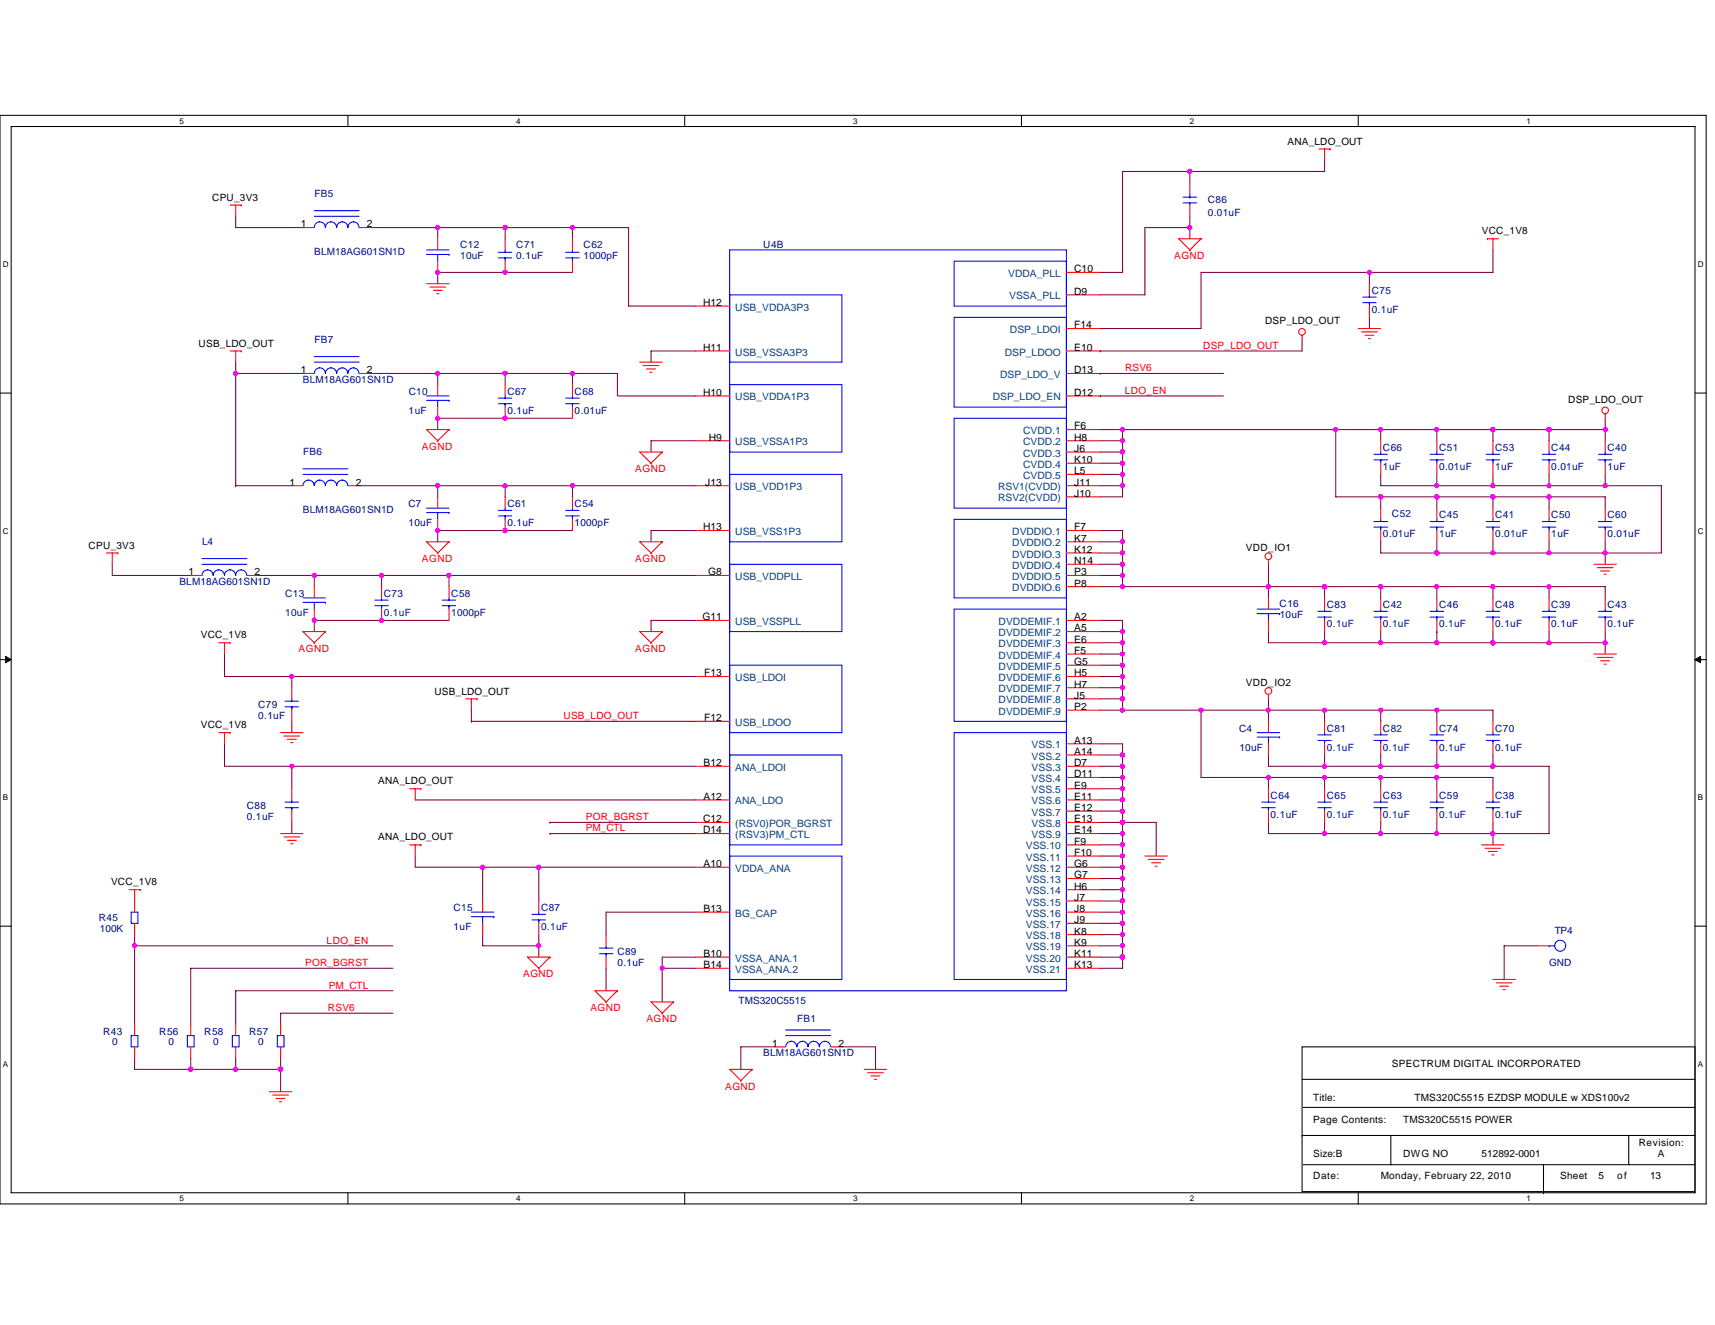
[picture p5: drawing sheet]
<svg xmlns="http://www.w3.org/2000/svg" width="279mm" height="216mm" viewBox="0 0 279 216" stroke-linecap="round" stroke-linejoin="round" font-family="sans-serif">
<path d="M0 18.8h278v177.4h-278zM1.8 20.6h274.3v173.8h-274.3z" fill="none" stroke="#000" stroke-width=".17"/>
<g fill="#fff">
<path d="M29.3 19h.7v1.4h-.7z"/>
<path d="M29.3 194.5h.7v1.5h-.7z"/>
</g>
<path d="M56.7 18.8v1.8M56.7 194.4v1.8" fill="none" stroke="#000" stroke-width=".17"/>
<g fill="#fff">
<path d="M84.1 19h.7v1.4h-.7z"/>
<path d="M84.1 194.5h.7v1.5h-.7z"/>
</g>
<path d="M111.5 18.8v1.8M111.5 194.4v1.8" fill="none" stroke="#000" stroke-width=".17"/>
<g fill="#fff">
<path d="M139 19h.7v1.4h-.7z"/>
<path d="M139 194.5h.7v1.5h-.7z"/>
</g>
<path d="M166.4 18.8v1.8M166.4 194.4v1.8" fill="none" stroke="#000" stroke-width=".17"/>
<g fill="#fff">
<path d="M193.8 19h.8v1.4h-.8z"/>
<path d="M193.8 194.5h.8v1.5h-.8z"/>
</g>
<path d="M221.3 18.8v1.8M221.3 194.4v1.8" fill="none" stroke="#000" stroke-width=".17"/>
<g fill="#fff">
<path d="M248.7 19h.7v1.4h-.7z"/>
<path d="M248.7 194.5h.7v1.5h-.7z"/>
<path d="M.5 42.3h.9v1.5h-.9z"/>
<path d="M276.6 42.3h1v1.5h-1z"/>
<path d="M.5 85.8h.9v1.4h-.9z"/>
<path d="M276.6 85.8h1v1.4h-1z"/>
</g>
<path d="M0 64.1h1.8M276.1 64.1h1.9" fill="none" stroke="#000" stroke-width=".17"/>
<g fill="#fff">
<path d="M.5 129.2h.8v1.5h-.8z"/>
<path d="M276.6 129.2h.9v1.5h-.9z"/>
</g>
<path d="M0 107.5h1.8M276.1 107.5h1.9" fill="none" stroke="#000" stroke-width=".17"/>
<path d="M.9 107l.9 .5-.9 .5zM276.1 107.5l1-.5v1z" fill="#000" stroke="#000" stroke-width=".16"/>
<g fill="#fff">
<path d="M.5 172.6h.8v1.5h-.8z"/>
<path d="M276.6 172.6h.9v1.5h-.9z"/>
</g>
<path d="M0 150.9h1.8M276.1 150.9h1.9M212.1 170.6h64v23.6h-64zM212.1 175.9h64M212.1 185h.1M212.1 185h64M212.3 189.8h63.8M212.3 180.4h63.8M226.6 185v4.8M251.5 194.4h.1M251.5 189.8v4.6M265.3 185v4.8" fill="none" stroke="#000" stroke-width=".17"/>
<g fill="none" stroke="#800040" stroke-width=".17">
<path d="M38.4 35.2v1.9h11M60.3 37.1h11M71.3 37.1h11v1.8M71.3 37.1v1.8M82.3 37.1h11M93.3 37.1h9.1v12.8h11M93.3 37.1v1.8M193.8 27.9h-10.9v16.5h-3.7M193.8 27.9v1.9M193.8 37.1h-7.3v10.9h-7.3M193.8 37.1v1.8M193.8 35.2v1.9"/>
<path d="M215.8 26.1v1.8h-22M38.4 59v1.9h11M93.3 44.4h-22v1.8M113.4 57.2h-7.3v1.8M179.2 57.2h.1M212.1 55.4v1.8h-32.9M223.1 44.4h-27.4v9.1h-16.5M223.1 44.4v1.8M223.1 51.7v1.8M243.2 40.7v3.7h-20.1M38.4 60.9v18.2M38.4 79.1h.1"/>
<path d="M38.4 79.1h9.1M58.5 79.1h12.8M60.3 60.9h11M71.3 79.1h11M71.3 79.1v1.9M71.3 60.9h22M71.3 60.9v1.8M82.3 79.1v1.9M82.3 60.9v1.8M82.3 79.1h11M93.3 79.1h20.1M93.3 79.1v1.9"/>
<path d="M93.3 68.2h-22v1.8M93.3 60.9v1.8M93.3 60.9h7.3v3.6h12.8M113.4 71.8h-7.3v1.9M179.2 64.5h.1M179.2 60.9h.1M179.2 77.3h3.7M179.2 71.8h3.7M179.2 73.7h3.7M179.2 75.5h3.7M179.2 70h3.7M179.2 79.1h3.7"/>
<path d="M179.2 64.5h20.1M179.2 60.9h20.1M182.9 70h34.7M182.9 71.8v1.9M182.9 79.1v1.9h-3.7M182.9 70v1.8M182.9 73.7v1.8M182.9 75.5v3.6M217.6 70h7.3M217.6 70v11h7.3M224.9 70h9.2M224.9 70v1.8"/>
<path d="M224.9 77.3v1.8h9.2M234.1 79.1h9.1M234.1 70v1.8M234.1 77.3v1.8M234.1 70h9.1M243.2 77.3v1.8h9.2M243.2 70v1.8M243.2 70h9.2M252.4 79.1h9.1M252.4 70v1.8M252.4 77.3v1.8M252.4 70h9.1"/>
<path d="M261.5 68.2v1.8M261.5 70v1.8M261.5 77.3v1.8M261.5 79.1h9.2v11h-9.2M18.3 91.9v1.9h12.8M42.1 93.8h9.1M51.2 93.8v1.8M51.2 93.8h11v1.8M62.2 93.8h11M73.2 93.8v1.8M73.2 93.8h40.2M93.3 86.4h-22v1.9"/>
<path d="M113.4 86.4h-7.3v1.9M179.2 86.4h3.7v1.9M179.2 95.6h3.7M179.2 93.8h3.7M179.2 90.1h3.7M179.2 88.3h3.7M179.2 91.9h3.7M182.9 93.8v1.8M182.9 88.3v1.8M182.9 90.1v1.8M182.9 91.9v1.9M182.9 95.6h23.8"/>
<path d="M206.7 95.6v1.8M206.7 95.6h9.1M206.7 91.9v3.7M215.8 95.6v1.8M215.8 95.6h9.1M224.9 81h9.2v1.8M224.9 81v1.8M224.9 88.3v1.8h9.2M224.9 95.6h9.2M224.9 95.6v1.8M234.1 88.3v1.8M234.1 90.1h9.1"/>
<path d="M234.1 81h9.1M234.1 95.6v1.8M234.1 95.6h9.1M243.2 81h9.2M243.2 90.1h9.2M243.2 81v1.8M243.2 88.3v1.8M243.2 95.6v1.8M243.2 95.6h9.2M252.4 88.3v1.8M252.4 81v1.8M252.4 90.1h9.1"/>
<path d="M252.4 81h9.1v1.8M252.4 95.6h9.1v1.8M252.4 95.6v1.8M261.5 88.3v1.8M261.5 90.1v1.8M36.6 106.6v3.6h10.9M47.5 117.5v1.9M47.5 110.2v1.9M47.5 110.2h65.9M73.2 101.1h-22v1.8M76.8 115.7v1.8M76.8 117.5h.1"/>
<path d="M76.8 117.5h36.6M113.4 101.1h-7.3v1.8M179.2 101.1h3.7v1.8M179.2 108.4h3.7M179.2 106.6h3.7M179.2 104.7h3.7M179.2 102.9h3.7M179.2 115.7h3.7M179.2 113.9h3.7M179.2 112.1h3.7M179.2 110.2h3.7v1.9M182.9 108.4v1.8"/>
<path d="M182.9 106.6v1.8M182.9 102.9v1.8M182.9 113.9v1.8M182.9 104.7v1.9M182.9 112.1v1.8M182.9 115.7h12.8M195.7 115.7v11h11M195.7 115.7h11M206.7 113.9v1.8M206.7 102.9v1.8h9.1M206.7 115.7v1.8M206.7 115.7h9.1"/>
<path d="M215.8 104.7h9.1M215.8 102.9v1.8M215.8 115.7v1.8M215.8 115.7h9.1v1.8M224.9 102.9v1.8h9.2M224.9 115.7h9.2M234.1 102.9v1.8h9.1M234.1 102.9h.1M234.1 115.7h9.1v1.8M234.1 115.7v1.8M243.2 104.7h9.2M243.2 102.9v1.8"/>
<path d="M252.4 104.7h9.1M252.4 102.9v1.8M261.5 102.9v1.8M261.5 104.7v1.9M36.6 121.2v3.7h10.9M47.5 124.9v3.6M47.5 134v1.8M47.5 124.9h65.9M67.6 130.3h45.8M67.6 139.5v1.8h11M89.6 135.8h.1M89.6 134h.1"/>
<path d="M89.6 135.8h23.8M89.6 134h23.8M179.2 123h3.7M179.2 121.2h3.7v1.8M179.2 132.2h3.7M179.2 126.7h3.7M179.2 128.5h3.7M179.2 130.3h3.7M179.2 137.7h3.7M179.2 135.8h3.7M179.2 134h3.7M179.2 139.5h3.7"/>
<path d="M179.2 124.9h3.7M182.9 134h5.5v5.5M182.9 130.3v1.9M182.9 124.9v1.8M182.9 128.5v1.8M182.9 132.2v1.8M182.9 135.8v1.9M182.9 134v1.8M182.9 139.5v1.8M182.9 137.7v1.8M182.9 123v1.9M182.9 126.7v1.8"/>
<path d="M206.7 123v1.9h9.1M206.7 126.7v1.8M206.7 134v1.8h9.1M206.7 126.7h9.1M215.8 123v1.9M215.8 124.9h9.1M215.8 126.7v1.8M215.8 126.7h9.1M215.8 134v1.8h9.1M224.9 123v1.9M224.9 124.9h9.2M224.9 126.7h9.2"/>
<path d="M224.9 126.7v1.8M224.9 134v1.8M224.9 135.8h9.2M234.1 124.9h9.1M234.1 123v1.9M234.1 126.7h9.1v1.8M234.1 126.7v1.8M234.1 134v1.8M234.1 135.8h9.1M243.2 123v1.9M243.2 135.8v1.9M243.2 134v1.8"/>
<path d="M243.2 124.9h9.2v10.9h-9.2M21.9 154.1v12.8M21.9 152.3v1.8M21.9 154.1h.1M21.9 154.1h42.1M31.1 157.8h.1M31.1 157.8v9.1M31.1 157.8h32.9M78.6 152.3v1.8h9.2M78.6 141.3h9.2v5.5M78.6 141.3v5.5M87.8 141.3h25.6"/>
<path d="M87.8 154.1v1.9M87.8 152.3v1.8M98.7 157.8v3.6M107.9 157.8v5.5M113.4 156h-5.5v1.8h5.5M113.4 148.6h-14.7v3.7M179.2 141.3h3.7M179.2 146.8h3.7M179.2 145h3.7M179.2 143.2h3.7M179.2 150.5h3.7M179.2 154.1h3.7"/>
<path d="M179.2 148.6h3.7M179.2 152.3h3.7M179.2 156h3.7M182.9 148.6v1.9M182.9 150.5v1.8M182.9 145v1.8M182.9 141.3v1.9M182.9 143.2v1.8M182.9 152.3v1.8M182.9 156v1.8h-3.7M182.9 154.1v1.9M182.9 146.8v1.8"/>
<path d="M250.5 154.1h-5.5v5.5M21.9 172.4v1.8h16.5M31.1 172.4v1.8M38.4 161.4h.1M38.4 174.2h7.3M38.4 172.4v1.8M38.4 161.4v5.5M38.4 161.4h25.6M45.7 172.4v1.8M45.7 174.2v3.7M45.7 165.1h.1M45.7 165.1v1.8"/>
<path d="M45.7 165.1h18.3M126.2 170.6h-5.5v3.6M137.2 170.6h5.4v3.6"/>
</g>
<g fill="none" stroke="#f00" stroke-width=".17">
<path d="M37.5 33.4h1.8M38.4 33.4v1.8M39.3 33.4h.1M49.4 37.1h1.8M58.5 37.1h1.8M71.3 38.9v1.8M82.3 38.9v1.8M93.3 38.9v1.8M193.8 29.8v1.8M193.8 33.4v1.8M195.7 38.9h-3.7l1.8 1.8M195.7 38.9h.1"/>
<path d="M195.7 38.9l-1.9 1.8M214.9 24.3h1.8M215.8 24.3v1.8M216.7 24.3h.1M242.3 38.9h.1M242.3 38.9h1.8M243.2 38.9v1.8M37.5 57.2h1.8M38.4 57.2v1.8M39.3 57.2h.1M69.5 46.2h3.7M70 46.8h2.6"/>
<path d="M70.6 47.3h1.5M71.1 47.9h.4M71.3 42.6v1.8M82.3 42.6v1.8M93.3 42.6v1.8M104.2 59h3.7M104.8 59.6h2.5M113.4 57.2h5.5M113.4 49.9h5.5M173.7 57.2h5.5M173.7 44.4h5.5M173.7 48h5.5"/>
<path d="M173.7 53.5h5.5M193.8 40.7h.1M212.1 54.6v.8M221.3 53.5h3.6M221.8 54.1h2.6M222.4 54.6h1.4M222.9 55.2h.4M223.1 46.2v1.8M223.1 49.9v1.8M47.5 79.1h1.9M49.4 60.9h1.8M56.7 79.1h1.8"/>
<path d="M58.5 60.9h1.8M71.3 71.8h.1M71.3 62.7v1.8M71.3 66.3v1.9M73.2 70h-3.7l1.8 1.8M73.2 70h.1M73.2 70l-1.9 1.8M82.3 62.7v1.8M82.3 66.3v1.9M93.3 62.7v1.8M93.3 66.3v1.9M105.3 60.1h1.5"/>
<path d="M105.9 60.7h.3M106.1 75.5h.1M107.9 73.7h-3.7l1.9 1.8M107.9 73.7h.1M107.9 73.7l-1.8 1.8M113.4 79.1h5.5M113.4 71.8h5.5M113.4 64.5h5.5M173.7 60.9h5.5M173.7 79.1h5.5M173.7 77.3h5.5M173.7 70h5.5"/>
<path d="M173.7 71.8h5.5M173.7 73.7h5.5M173.7 75.5h5.5M173.7 64.5h5.5M224.9 71.8v1.9M224.9 75.5v1.8M234.1 71.8v1.9M234.1 75.5v1.8M243.2 71.8v1.9M243.2 75.5v1.8M252.4 71.8v1.9M252.4 75.5v1.8"/>
<path d="M261.5 67.4v.8M261.5 71.8v1.9M261.5 75.5v1.8M17.4 90.1h1.8M18.3 90.1v1.8M19.2 90.1h.1M31.1 93.8h1.8M40.2 93.8h1.9M51.2 95.6v1.8M51.2 99.3v1.8M62.2 95.6v1.8M62.2 99.3v1.8"/>
<path d="M71.3 90.1h.1M71.3 81v1.8M71.3 84.6v1.8M73.2 88.3h-3.7l1.8 1.8M73.2 88.3h.1M73.2 88.3l-1.9 1.8M73.2 95.6v1.8M73.2 99.3v1.8M82.3 81v1.8M82.3 84.6v1.8M93.3 81v1.8M93.3 84.6v1.8"/>
<path d="M106.1 90.1h.1M107.9 88.3h-3.7l1.9 1.8M107.9 88.3h.1M107.9 88.3l-1.8 1.8M113.4 93.8h5.5M113.4 86.4h5.5M173.7 90.1h5.5M173.7 93.8h5.5M173.7 86.4h5.5M173.7 81h5.5M173.7 88.3h5.5M173.7 91.9h5.5"/>
<path d="M173.7 95.6h5.5M206.7 91.2v.7M206.7 97.4v1.9M215.8 97.4v1.9M224.9 82.8v1.8M224.9 86.4v1.9M224.9 97.4v1.9M234.1 82.8v1.8M234.1 86.4v1.9M234.1 97.4v1.9M243.2 82.8v1.8M243.2 86.4v1.9"/>
<path d="M243.2 97.4v1.9M252.4 82.8v1.8M252.4 86.4v1.9M252.4 97.4v1.9M259.7 91.9h3.6M260.2 92.5h2.6M260.8 93h1.4M261.3 93.6h.4M261.5 82.8v1.8M261.5 86.4v1.9M261.5 97.4v1.9M35.6 104.7h1.9"/>
<path d="M35.6 119.4h1.9M36.6 104.7v1.9M36.6 119.4v1.8M37.5 104.7h.1M37.5 119.4h.1M45.7 119.4h3.7M46.3 119.9h2.5M47.5 112.1v1.8M47.5 115.7v1.8M51.2 104.7h.1M53 102.9h-3.6l1.8 1.8M53 102.9h.1"/>
<path d="M53 102.9l-1.8 1.8M75.9 113.9h1.8M76.8 113.9v1.8M77.7 113.9h.1M106.1 104.7h.1M107.9 102.9h-3.7l1.9 1.8M107.9 102.9h.1M107.9 102.9l-1.8 1.8M113.4 101.1h5.5M113.4 110.2h5.5M113.4 117.5h5.5M173.7 104.7h5.5"/>
<path d="M173.7 113.9h5.5M173.7 101.1h5.5M173.7 102.9h5.5M173.7 106.6h5.5M173.7 108.4h5.5M173.7 110.2h5.5M173.7 115.7h5.5M173.7 112.1h5.5M206.7 113.2v.7M206.7 101.1v1.8M206.7 117.5v1.9M215.8 101.1v1.8"/>
<path d="M215.8 117.5v1.9M224.9 101.1v1.8M224.9 117.5v1.9M234.1 101.1v1.8M234.1 117.5v1.9M243.2 101.1v1.8M243.2 117.5v1.9M252.4 101.1v1.8M259.7 106.6h3.6M260.2 107.1h2.6M260.8 107.7h1.4M261.3 108.2h.4"/>
<path d="M261.5 101.1v1.8M45.7 135.8h3.7M46.3 136.4h2.5M46.8 136.9h1.5M46.8 120.5h1.5M47.3 137.5h.4M47.3 121h.4M47.5 128.5v1.8M47.5 132.2v1.8M66.7 128.5h1.9M66.7 137.7h1.9M67.6 128.5v1.8"/>
<path d="M67.6 137.7v1.8M68.6 128.5h.1M68.6 137.7h.1M113.4 134h5.5M113.4 124.9h5.5M113.4 130.3h5.5M113.4 135.8h5.5M173.7 128.5h5.5M173.7 137.7h5.5M173.7 121.2h5.5M173.7 123h5.5M173.7 132.2h5.5"/>
<path d="M173.7 134h5.5M173.7 124.9h5.5M173.7 130.3h5.5M173.7 135.8h5.5M173.7 139.5h5.5M173.7 126.7h5.5M186.5 139.5h3.7M206.7 121.2v1.8M206.7 128.5v1.8M206.7 132.2v1.8M215.8 121.2v1.8M215.8 128.5v1.8"/>
<path d="M215.8 132.2v1.8M224.9 121.2v1.8M224.9 128.5v1.8M224.9 132.2v1.8M234.1 121.2v1.8M234.1 128.5v1.8M234.1 132.2v1.8M241.4 137.7h3.6M241.9 138.2h2.6M242.5 138.7h1.4M243 139.3h.4M243.2 121.2v1.8"/>
<path d="M243.2 128.5v1.8M243.2 132.2v1.8M21 145h1.9M21.9 145v3.6M21.9 150.5v1.8M22.9 145h.1M78.6 146.8v1.8M78.6 150.5v1.8M87.8 157.8h.1M87.8 146.8v1.8M87.8 150.5v1.8M89.6 156h-3.7l1.9 1.8"/>
<path d="M89.6 156h.1M89.6 156l-1.8 1.8M98.7 152.3v1.8M98.7 156v1.8M113.4 156h5.5M113.4 141.3h5.5M113.4 157.8h5.5M113.4 148.6h5.5M173.7 145h5.5M173.7 156h5.5M173.7 141.3h5.5M173.7 157.8h5.5"/>
<path d="M173.7 148.6h5.5M173.7 154.1h5.5M173.7 152.3h5.5M173.7 150.5h5.5M173.7 146.8h5.5M173.7 143.2h5.5M187.1 140h2.5M187.6 140.6h1.5M188.2 141.1h.3M243.2 159.6h3.7M250.5 154.1h1.9M21.9 166.9v1.8"/>
<path d="M21.9 170.6v1.8M31.1 166.9v1.8M31.1 170.6v1.8M38.4 166.9v1.8M38.4 170.6v1.8M43.9 177.9h3.6M44.4 178.4h2.6M45 179h1.4M45.5 179.5h.4M45.7 166.9v1.8M45.7 170.6v1.8M98.7 163.3h.1"/>
<path d="M100.6 161.4h-3.7l1.8 1.9M100.6 161.4h.1M100.6 161.4l-1.9 1.9M107.9 165.1h.1M109.7 163.3h-3.6l1.8 1.8M109.7 163.3h.1M109.7 163.3l-1.8 1.8M120.7 176.1h.1M122.5 174.2h-3.6l1.8 1.9M122.5 174.2h.1M122.5 174.2l-1.8 1.9M126.2 170.6h1.8"/>
<path d="M135.3 170.6h1.9M140.8 174.2h3.7M141.4 174.8h2.5M141.9 175.3h1.5M142.5 175.9h.3M243.8 160.1h2.5M244.3 160.7h1.5M244.9 161.2h.3"/>
<circle cx="212.1" cy="54.1" r=".54"/>
<circle cx="261.5" cy="66.9" r=".54"/>
<circle cx="206.6" cy="90.6" r=".54"/>
<circle cx="206.6" cy="112.6" r=".54"/>
</g>
<g fill="none" stroke="#00f" stroke-width=".17">
<path d="M51.2 35.2h7.3M51.2 34.3h7.3M51.2 37.1a.9 .9 0 0 1 .9-.9 .9 .9 0 0 1 .9 .9M53 37.1a.91 .91 0 0 1 .9-.9 .91 .91 0 0 1 .9 .9 .91 .91 0 0 1 1-.9 .91 .91 0 0 1 .9 .9M56.7 37.1a.9 .9 0 0 1 .9-.9 .9 .9 0 0 1 .9 .9M192.7 32.1h2.2M192.7 33.1h2.2M193.8 33.1v.3M193.8 32.1h.1M193.8 31.6v.5M51.2 59h7.3M51.2 58.1h7.3"/>
<path d="M69.5 40.7h3.7M69.5 41.5h3.7M71.3 41.5v1.1M73.2 41.5h.1M81.2 42h2.2M81.2 41.1h2.2M82.3 40.7v.4M82.3 42h.1M82.3 42v.6M92.2 42h2.2M92.2 41.1h2.2M93.3 40.7v.4"/>
<path d="M93.3 42h.1M93.3 42v.6M118.9 48h18.3v11h-18.3zM118.9 40.7h54.8v120.7h-54.8zM155.4 51.7h18.3v14.6h-18.3zM155.4 42.6h18.3v7.3h-18.3zM222 49.3h2.2M222 48.4h2.2M223.1 48v.4M223.1 49.3h.1M223.1 49.3v.6M49.4 77.3h7.3"/>
<path d="M49.4 76.4h7.3M49.4 79.1a.91 .91 0 0 1 .9-.9 .91 .91 0 0 1 .9 .9 .91 .91 0 0 1 .9-.9 .91 .91 0 0 1 .9 .9M51.2 60.8a.9 .9 0 0 1 .9-.9 .9 .9 0 0 1 .9 .9M53 60.8a.91 .91 0 0 1 .9-.9 .91 .91 0 0 1 .9 .9 .91 .91 0 0 1 1-.9 .91 .91 0 0 1 .9 .9M53 79.1a.91 .91 0 0 1 .9-.9 .91 .91 0 0 1 .9 .9 .91 .91 0 0 1 1-.9 .91 .91 0 0 1 .9 .9M56.7 60.8a.9 .9 0 0 1 .9-.9 .9 .9 0 0 1 .9 .9M69.5 64.5h3.7M69.5 65.2h3.7M71.3 65.2v1.1M73.2 65.2h.1M81.2 65.8h2.2M81.2 64.9h2.2"/>
<path d="M82.3 64.5v.4M82.3 65.8h.1M82.3 65.8v.5M92.2 65.8h2.2M92.2 64.9h2.2M93.3 64.5v.4M93.3 65.8h.1M93.3 65.8v.5M118.9 62.7h18.3v11h-18.3zM118.9 77.3h18.3v11h-18.3zM155.4 68.2h18.3v14.6h-18.3zM223.8 74.9h2.2"/>
<path d="M223.8 74h2.2M224.9 73.7v.3M224.9 74.9h.1M224.9 74.9v.6M233 74.9h2.2M233 74h2.2M234.1 73.7v.3M234.1 74.9h.1M234.1 74.9v.6M242.1 74.9h2.2M242.1 74h2.2M243.2 73.7v.3"/>
<path d="M243.2 74.9h.1M243.2 74.9v.6M251.3 74.9h2.2M251.3 74h2.2M252.4 73.7v.3M252.4 74.9h.1M252.4 74.9v.6M260.4 74.9h2.2M260.4 74h2.2M261.5 73.7v.3M261.5 74.9h.1M261.5 74.9v.6"/>
<path d="M32.9 91.9h7.3M32.9 91h7.3M32.9 93.7a.9 .9 0 0 1 .9-.8 .9 .9 0 0 1 .9 .8M34.7 93.7a.91 .91 0 0 1 .9-.8 .91 .91 0 0 1 1 .8 .91 .91 0 0 1 .9-.8 .91 .91 0 0 1 .9 .8M38.4 93.7a.9 .9 0 0 1 .9-.8 .9 .9 0 0 1 .9 .8M49.4 97.4h3.6M49.4 98.1h3.6M51.2 98.1v1.2M53 98.1h.1M61.1 98.7h2.2M61.1 97.8h2.2M62.2 97.4v.4"/>
<path d="M62.2 98.7h.1M62.2 98.7v.6M69.5 82.8h3.7M69.5 83.5h3.7M71.3 83.5v1.1M72.1 98.7h2.1M72.1 97.8h2.1M73.2 83.5h.1M73.2 97.4v.4M73.2 98.7h.1M73.2 98.7v.6M81.2 84.1h2.2"/>
<path d="M81.2 83.2h2.2M82.3 82.8v.4M82.3 84.1h.1M82.3 84.1v.5M92.2 84.1h2.2M92.2 83.2h2.2M93.3 82.8v.4M93.3 84.1h.1M93.3 84.1v.5M118.9 91.9h18.3v11h-18.3zM155.4 99.3h18.3v18.2h-18.3zM155.4 84.6h18.3v12.8h-18.3z"/>
<path d="M204.8 99.3h3.7M204.8 100h3.7M206.7 100v1.1M208.5 100h.1M214.7 99.6h2.2M215.8 99.3v.3M223.8 99.6h2.2M223.8 85.9h2.2M223.8 85h2.2M224.9 99.3v.3M224.9 84.6v.4M224.9 85.9h.1"/>
<path d="M224.9 85.9v.5M233 85.9h2.2M233 85h2.2M233 99.6h2.2M234.1 84.6v.4M234.1 85.9h.1M234.1 99.3v.3M234.1 85.9v.5M242.1 85.9h2.2M242.1 85h2.2M242.1 99.6h2.2M243.2 84.6v.4"/>
<path d="M243.2 85.9h.1M243.2 99.3v.3M243.2 85.9v.5M251.3 99.6h2.2M251.3 85.9h2.2M251.3 85h2.2M252.4 99.3v.3M252.4 84.6v.4M252.4 85.9h.1M252.4 85.9v.5M260.4 85.9h2.2M260.4 85h2.2"/>
<path d="M260.4 99.6h2.2M261.5 84.6v.4M261.5 85.9h.1M261.5 99.3v.3M261.5 85.9v.5M46.4 115.2h2.2M46.4 114.3h2.2M47.5 113.9v.4M47.5 115.2h.1M47.5 115.2v.5M118.9 108.4h18.3v11h-18.3zM155.4 119.4h18.3v40.2h-18.3z"/>
<path d="M204.8 119.4h3.7M214.7 100.5h2.2M214.7 119.7h2.2M215.8 100.5h.1M215.8 119.4v.3M215.8 100.5v.6M223.8 100.5h2.2M223.8 119.7h2.2M224.9 100.5h.1M224.9 119.4v.3M224.9 100.5v.6M233 100.5h2.2"/>
<path d="M233 119.7h2.2M234.1 100.5h.1M234.1 119.4v.3M234.1 100.5v.6M242.1 119.7h2.2M242.1 100.5h2.2M243.2 119.4v.3M243.2 100.5h.1M243.2 100.5v.6M251.3 100.5h2.2M252.4 100.5h.1M252.4 100.5v.6"/>
<path d="M260.4 100.5h2.2M261.5 100.5h.1M261.5 100.5v.6M46.4 131.6h2.2M46.4 130.7h2.2M47.5 130.3v.4M47.5 131.6h.1M47.5 131.6v.6M118.9 123h18.3v14.7h-18.3zM118.9 139.5h18.3v20.1h-18.3zM204.8 120.1h3.7M205.5 131.6h2.3"/>
<path d="M205.5 130.7h2.3M206.7 120.1v1.1M206.7 130.3v.4M206.7 131.6h.1M206.7 131.6v.6M208.5 120.1h.1M214.7 131.6h2.2M214.7 130.7h2.2M214.7 120.6h2.2M215.8 130.3v.4M215.8 131.6h.1M215.8 120.6h.1"/>
<path d="M215.8 120.6v.6M215.8 131.6v.6M223.8 131.6h2.2M223.8 130.7h2.2M223.8 120.6h2.2M224.9 130.3v.4M224.9 131.6h.1M224.9 120.6h.1M224.9 120.6v.6M224.9 131.6v.6M233 120.6h2.2M233 131.6h2.2"/>
<path d="M233 130.7h2.2M234.1 120.6h.1M234.1 130.3v.4M234.1 131.6h.1M234.1 120.6v.6M234.1 131.6v.6M242.1 131.6h2.2M242.1 130.7h2.2M242.1 120.6h2.2M243.2 130.3v.4M243.2 131.6h.1M243.2 120.6h.1"/>
<path d="M243.2 120.6v.6M243.2 131.6v.6M21.4 148.6h1.1v1.9h-1.1zM76.8 148.6h3.7M76.8 149.4h3.7M78.6 149.4v1.1M80.5 149.4h.1M86.7 149.9h2.2M86.7 149h2.2M87.8 148.6v.4M87.8 149.9h.1M87.8 149.9v.6"/>
<path d="M97.6 155.4h2.2M97.6 154.5h2.2M98.7 154.1v.4M98.7 155.4h.1M98.7 155.4v.6M252.4 154.1h.1M252.4 154.1h.9M21.4 168.7h1.1v1.9h-1.1zM30.5 168.7h1.1v1.9h-1.1zM37.8 168.7h1.1v1.9h-1.1zM45.2 168.7h1.1v1.9h-1.1zM128 168.7h7.3"/>
<path d="M128 167.8h7.3M128 170.6a.9 .9 0 0 1 .9-.9 .9 .9 0 0 1 .9 .9M129.8 170.6a.9 .9 0 0 1 .9-.9 .9 .9 0 0 1 .9 .9M131.7 170.6a.91 .91 0 0 1 .9-.9 .91 .91 0 0 1 .9 .9M133.5 170.6a.9 .9 0 0 1 .9-.9 .9 .9 0 0 1 .9 .9"/>
<circle cx="254.2" cy="154.1" r=".9"/>
</g>
<g fill="#f0f" stroke="#f0f" stroke-width=".17">
<circle cx="82.3" cy="37.1" r=".36"/>
<circle cx="71.3" cy="44.4" r=".35"/>
<circle cx="82.3" cy="44.4" r=".36"/>
<circle cx="93.2" cy="37.1" r=".36"/>
<circle cx="182.9" cy="130.3" r=".36"/>
<circle cx="182.9" cy="150.5" r=".36"/>
<circle cx="182.9" cy="148.6" r=".36"/>
<circle cx="182.9" cy="128.5" r=".36"/>
<circle cx="182.9" cy="134" r=".36"/>
<circle cx="182.9" cy="132.2" r=".36"/>
<circle cx="182.9" cy="135.8" r=".36"/>
<circle cx="182.9" cy="139.5" r=".36"/>
<circle cx="182.9" cy="145" r=".36"/>
<circle cx="182.9" cy="137.6" r=".36"/>
<circle cx="182.9" cy="141.3" r=".36"/>
<circle cx="182.9" cy="143.1" r=".36"/>
<circle cx="182.9" cy="154.1" r=".36"/>
<circle cx="182.9" cy="152.3" r=".36"/>
<circle cx="182.9" cy="155.9" r=".36"/>
<circle cx="182.9" cy="124.8" r=".36"/>
<circle cx="182.9" cy="123" r=".36"/>
<circle cx="93.2" cy="79.1" r=".35"/>
<circle cx="82.3" cy="86.4" r=".36"/>
<circle cx="182.9" cy="93.8" r=".36"/>
<circle cx="182.9" cy="88.3" r=".36"/>
<circle cx="182.9" cy="110.2" r=".36"/>
<circle cx="182.9" cy="108.4" r=".36"/>
<circle cx="182.9" cy="106.6" r=".36"/>
<circle cx="182.9" cy="102.9" r=".36"/>
<circle cx="182.9" cy="113.9" r=".36"/>
<circle cx="182.9" cy="90.1" r=".36"/>
<circle cx="182.9" cy="104.7" r=".36"/>
<circle cx="182.9" cy="91.9" r=".36"/>
<circle cx="87.8" cy="141.3" r=".36"/>
<circle cx="47.5" cy="124.8" r=".35"/>
<circle cx="107.9" cy="157.8" r=".35"/>
<circle cx="217.6" cy="70" r=".35"/>
<circle cx="182.9" cy="70" r=".36"/>
<circle cx="182.9" cy="73.6" r=".36"/>
<circle cx="182.9" cy="71.8" r=".36"/>
<circle cx="82.3" cy="60.8" r=".36"/>
<circle cx="82.3" cy="68.2" r=".36"/>
<circle cx="71.3" cy="68.2" r=".36"/>
<circle cx="93.2" cy="60.8" r=".35"/>
<circle cx="51.2" cy="93.8" r=".35"/>
<circle cx="51.2" cy="101.1" r=".36"/>
<circle cx="73.1" cy="93.8" r=".36"/>
<circle cx="62.2" cy="93.8" r=".35"/>
<circle cx="62.1" cy="101.1" r=".36"/>
<circle cx="38.4" cy="60.8" r=".35"/>
<circle cx="82.3" cy="79.1" r=".36"/>
<circle cx="193.8" cy="37.1" r=".36"/>
<circle cx="87.8" cy="154.1" r=".35"/>
<circle cx="78.6" cy="141.3" r=".36"/>
<circle cx="182.9" cy="126.7" r=".36"/>
<circle cx="182.9" cy="112" r=".36"/>
<circle cx="182.9" cy="79.1" r=".36"/>
<circle cx="47.5" cy="110.2" r=".36"/>
<circle cx="223.1" cy="44.4" r=".36"/>
<circle cx="193.8" cy="27.9" r=".36"/>
<circle cx="234.1" cy="70" r=".35"/>
<circle cx="224.9" cy="70" r=".35"/>
<circle cx="243.2" cy="79.1" r=".35"/>
<circle cx="234.1" cy="79.1" r=".35"/>
<circle cx="243.2" cy="70" r=".35"/>
<circle cx="261.5" cy="79.1" r=".35"/>
<circle cx="252.4" cy="79.1" r=".35"/>
<circle cx="252.4" cy="70" r=".35"/>
<circle cx="243.2" cy="80.9" r=".35"/>
<circle cx="224.9" cy="80.9" r=".35"/>
<circle cx="243.2" cy="90.1" r=".35"/>
<circle cx="252.4" cy="80.9" r=".35"/>
<circle cx="234.1" cy="90.1" r=".35"/>
<circle cx="234.1" cy="80.9" r=".35"/>
<circle cx="261.5" cy="90.1" r=".35"/>
<circle cx="252.4" cy="90.1" r=".35"/>
<circle cx="261.5" cy="70" r=".35"/>
<circle cx="224.9" cy="95.6" r=".36"/>
<circle cx="261.5" cy="104.7" r=".36"/>
<circle cx="243.2" cy="104.7" r=".36"/>
<circle cx="215.8" cy="95.6" r=".36"/>
<circle cx="206.6" cy="95.6" r=".36"/>
<circle cx="252.4" cy="95.6" r=".36"/>
<circle cx="243.2" cy="95.6" r=".36"/>
<circle cx="234.1" cy="95.6" r=".36"/>
<circle cx="215.8" cy="104.7" r=".36"/>
<circle cx="252.4" cy="104.7" r=".36"/>
<circle cx="234.1" cy="104.7" r=".36"/>
<circle cx="224.9" cy="104.7" r=".36"/>
<circle cx="182.9" cy="95.6" r=".36"/>
<circle cx="243.2" cy="124.8" r=".35"/>
<circle cx="234.1" cy="124.8" r=".35"/>
<circle cx="215.8" cy="115.7" r=".35"/>
<circle cx="224.9" cy="115.7" r=".35"/>
<circle cx="234.1" cy="115.7" r=".35"/>
<circle cx="215.8" cy="124.8" r=".35"/>
<circle cx="224.9" cy="124.8" r=".35"/>
<circle cx="224.9" cy="126.7" r=".35"/>
<circle cx="234.1" cy="126.7" r=".35"/>
<circle cx="215.8" cy="126.7" r=".35"/>
<circle cx="243.2" cy="135.8" r=".35"/>
<circle cx="234.1" cy="135.8" r=".35"/>
<circle cx="224.9" cy="135.8" r=".35"/>
<circle cx="215.8" cy="135.8" r=".35"/>
<circle cx="206.6" cy="126.7" r=".35"/>
<circle cx="206.6" cy="115.7" r=".35"/>
<circle cx="195.7" cy="115.7" r=".36"/>
<circle cx="182.9" cy="115.7" r=".36"/>
<circle cx="182.9" cy="77.3" r=".36"/>
<circle cx="182.9" cy="75.5" r=".36"/>
<circle cx="182.9" cy="146.8" r=".36"/>
<circle cx="45.7" cy="174.2" r=".36"/>
<circle cx="31.1" cy="174.2" r=".36"/>
<circle cx="21.9" cy="154.1" r=".36"/>
<circle cx="38.4" cy="174.2" r=".36"/>
<circle cx="71.3" cy="86.4" r=".36"/>
<circle cx="71.3" cy="60.8" r=".35"/>
<circle cx="71.3" cy="37.1" r=".36"/>
<circle cx="71.3" cy="79.1" r=".35"/>
</g>
<g font-size="1.7">
<text x="49" y="37.1">1</text>
<text x="59.8" y="37.1">2</text>
<text x="175" y="44.4">C10</text>
<text x="114.5" y="49.8">H12</text>
<text x="175" y="48">D9</text>
<text x="175" y="53.5">F14</text>
<text x="114.5" y="57.2">H11</text>
<text x="175" y="57.2">E10</text>
<text x="49" y="60.8">1</text>
<text x="59.8" y="60.8">2</text>
<text x="114.5" y="64.5">H10</text>
<text x="175" y="60.8">D13</text>
<text x="175" y="64.5">D12</text>
<text x="115.5" y="71.8">H9</text>
<text x="175" y="70">F6</text>
<text x="175" y="71.8">H8</text>
<text x="175" y="77.3">L5</text>
<text x="175" y="73.6">J6</text>
<text x="175" y="75.5">K10</text>
<text x="47.2" y="79.1">1</text>
<text x="58" y="79.1">2</text>
<text x="114.9" y="79.1">J13</text>
<text x="175" y="79.1">J11</text>
<text x="175" y="80.9">J10</text>
<text x="114.5" y="86.4">H13</text>
<text x="175" y="86.4">F7</text>
<text x="175" y="88.3">K7</text>
<text x="30.7" y="93.7">1</text>
<text x="41.5" y="93.7">2</text>
<text x="115.4" y="93.7">G8</text>
<text x="175" y="90.1">K12</text>
<text x="175" y="91.9">N14</text>
<text x="175" y="93.7">P3</text>
<text x="175" y="95.6">P8</text>
<text x="114.4" y="101.1">G11</text>
<text x="175" y="101.1">A2</text>
<text x="175" y="102.9">A5</text>
<text x="175" y="104.7">E6</text>
<text x="175" y="106.6">F5</text>
<text x="114.7" y="110.2">F13</text>
<text x="175" y="108.4">G5</text>
<text x="175" y="110.2">H5</text>
<text x="175" y="113.9">J5</text>
<text x="175" y="112">H7</text>
<text x="114.7" y="117.5">F12</text>
<text x="175" y="115.7">P2</text>
<text x="114.6" y="124.8">B12</text>
<text x="175" y="121.2">A13</text>
<text x="175" y="123">A14</text>
<text x="175" y="124.8">D7</text>
<text x="114.6" y="130.3">A12</text>
<text x="175" y="128.5">E9</text>
<text x="175" y="130.3">E11</text>
<text x="175" y="126.7">D11</text>
<text x="114.5" y="135.8">D14</text>
<text x="114.5" y="134">C12</text>
<text x="175" y="137.6">F9</text>
<text x="175" y="132.1">E12</text>
<text x="175" y="134">E13</text>
<text x="175" y="135.8">E14</text>
<text x="114.6" y="141.3">A10</text>
<text x="175" y="139.5">F10</text>
<text x="175" y="143.1">G7</text>
<text x="175" y="141.3">G6</text>
<text x="114.6" y="148.6">B13</text>
<text x="175" y="146.8">J7</text>
<text x="175" y="148.6">J8</text>
<text x="175" y="144.9">H6</text>
<text x="114.6" y="155.9">B10</text>
<text x="175" y="154.1">K9</text>
<text x="175" y="152.3">K8</text>
<text x="175" y="150.4">J9</text>
<text x="175" y="155.9">K11</text>
<text x="114.6" y="157.8">B14</text>
<text x="175" y="157.8">K13</text>
<text x="125.8" y="170.6">1</text>
<text x="136.6" y="170.6">2</text>
</g>
<g font-size="1.7" fill="#004080">
<text x="164.3" y="45.1">VDDA_PLL</text>
<text x="119.8" y="50.6">USB_VDDA3P3</text>
<text x="164.4" y="48.8">VSSA_PLL</text>
<text x="119.8" y="57.9">USB_VSSA3P3</text>
<text x="163.7" y="57.9">DSP_LDOO</text>
<text x="164.5" y="54.3">DSP_LDOI</text>
<text x="119.8" y="65.3">USB_VDDA1P3</text>
<text x="161.7" y="65.3">DSP_LDO_EN</text>
<text x="162.9" y="61.6">DSP_LDO_V</text>
<text x="166.7" y="70.7">CVDD.1</text>
<text x="119.8" y="72.6">USB_VSSA1P3</text>
<text x="166.7" y="72.6">CVDD.2</text>
<text x="166.7" y="74.4">CVDD.3</text>
<text x="166.7" y="76.2">CVDD.4</text>
<text x="119.8" y="79.9">USB_VDD1P3</text>
<text x="162.6" y="79.9">RSV1(CVDD)</text>
<text x="162.6" y="81.7">RSV2(CVDD)</text>
<text x="166.7" y="78">CVDD.5</text>
<text x="119.8" y="87.2">USB_VSS1P3</text>
<text x="164.9" y="87.2">DVDDIO.1</text>
<text x="164.9" y="89">DVDDIO.2</text>
<text x="119.8" y="94.5">USB_VDDPLL</text>
<text x="164.9" y="90.8">DVDDIO.3</text>
<text x="164.9" y="92.7">DVDDIO.4</text>
<text x="164.9" y="94.5">DVDDIO.5</text>
<text x="119.8" y="101.8">USB_VSSPLL</text>
<text x="162.7" y="101.8">DVDDEMIF.1</text>
<text x="164.9" y="96.3">DVDDIO.6</text>
<text x="162.7" y="103.7">DVDDEMIF.2</text>
<text x="162.7" y="105.5">DVDDEMIF.3</text>
<text x="162.7" y="107.3">DVDDEMIF.4</text>
<text x="119.8" y="111">USB_LDOI</text>
<text x="162.7" y="109.1">DVDDEMIF.5</text>
<text x="162.7" y="111">DVDDEMIF.6</text>
<text x="162.7" y="112.8">DVDDEMIF.7</text>
<text x="119.8" y="118.3">USB_LDOO</text>
<text x="162.7" y="114.6">DVDDEMIF.8</text>
<text x="162.7" y="116.5">DVDDEMIF.9</text>
<text x="119.8" y="125.6">ANA_LDOI</text>
<text x="168.1" y="121.9">VSS.1</text>
<text x="168.1" y="123.8">VSS.2</text>
<text x="168.1" y="125.6">VSS.3</text>
<text x="119.8" y="131.1">ANA_LDO</text>
<text x="168.1" y="129.3">VSS.5</text>
<text x="168.1" y="131.1">VSS.6</text>
<text x="168.1" y="127.4">VSS.4</text>
<text x="119.8" y="136.6">(RSV3)PM_CTL</text>
<text x="119.8" y="134.7">(RSV0)POR_BGRST</text>
<text x="168.1" y="132.9">VSS.7</text>
<text x="168.1" y="134.7">VSS.8</text>
<text x="168.1" y="136.6">VSS.9</text>
<text x="119.8" y="142">VDDA_ANA</text>
<text x="167.1" y="140.2">VSS.11</text>
<text x="167.1" y="143.9">VSS.13</text>
<text x="167.1" y="142">VSS.12</text>
<text x="167.1" y="138.4">VSS.10</text>
<text x="119.8" y="149.4">BG_CAP</text>
<text x="167.1" y="147.6">VSS.15</text>
<text x="167.1" y="149.4">VSS.16</text>
<text x="167.1" y="145.7">VSS.14</text>
<text x="167.1" y="154.9">VSS.19</text>
<text x="167.1" y="153">VSS.18</text>
<text x="167.1" y="151.2">VSS.17</text>
<text x="119.8" y="156.7">VSSA_ANA.1</text>
<text x="119.8" y="158.5">VSSA_ANA.2</text>
<text x="167.1" y="156.7">VSS.20</text>
<text x="167.1" y="158.5">VSS.21</text>
</g>
<g font-size="1.6">
<text x="209.8" y="23.6">ANA_LDO_OUT</text>
<text x="34.6" y="32.7">CPU_3V3</text>
<text x="241.4" y="38.2">VCC_1V8</text>
<text x="206.1" y="52.8">DSP_LDO_OUT</text>
<text x="32.4" y="56.5">USB_LDO_OUT</text>
<text x="255.5" y="65.6">DSP_LDO_OUT</text>
<text x="14.4" y="89.4">CPU_3V3</text>
<text x="203" y="89.8">VDD_IO1</text>
<text x="32.7" y="104">VCC_1V8</text>
<text x="70.8" y="113.2">USB_LDO_OUT</text>
<text x="203" y="111.7">VDD_IO2</text>
<text x="32.7" y="118.7">VCC_1V8</text>
<text x="61.6" y="127.8">ANA_LDO_OUT</text>
<text x="61.6" y="136.9">ANA_LDO_OUT</text>
<text x="18.1" y="144.3">VCC_1V8</text>
<text x="226.8" y="173.9">SPECTRUM DIGITAL INCORPORATED</text>
<text x="214" y="179.4">Title:</text>
<text x="230.4" y="179.4">TMS320C5515 EZDSP MODULE w XDS100v2</text>
<text x="214" y="183">Page Contents:</text>
<text x="228.6" y="183">TMS320C5515 POWER</text>
<text x="214" y="188.5">Size:B</text>
<text x="228.6" y="188.5">DWG NO</text>
<text x="241.4" y="188.5">512892-0001</text>
<text x="267" y="186.7">Revision:</text>
<text x="270.1" y="188.5">A</text>
<text x="214" y="192.2">Date:</text>
<text x="224.9" y="192.2">Monday, February 22, 2010</text>
<text x="254.2" y="192.2">Sheet</text>
<text x="260.4" y="192.2">5</text>
<text x="263.5" y="192.2">of</text>
<text x="268.8" y="192.2">13</text>
</g>
<g font-size="1.6" fill="#000080">
<text x="51.2" y="32.2">FB5</text>
<text x="196.8" y="33.1">C86</text>
<text x="196.8" y="35.3">0.01uF</text>
<text x="51.2" y="41.5">BLM18AG601SN1D</text>
<text x="75" y="40.4">C12</text>
<text x="84.1" y="40.4">C71</text>
<text x="95.1" y="40.4">C62</text>
<text x="124.4" y="40.4">U4B</text>
<text x="75" y="42.2">10uF</text>
<text x="84.1" y="42.2">0.1uF</text>
<text x="95.1" y="42.2">1000pF</text>
<text x="223.5" y="47.9">C75</text>
<text x="223.5" y="51">0.1uF</text>
<text x="51.2" y="55.9">FB7</text>
<text x="49.4" y="62.3">BLM18AG601SN1D</text>
<text x="66.6" y="64.3">C10</text>
<text x="82.7" y="64.3">C67</text>
<text x="93.6" y="64.3">C68</text>
<text x="66.6" y="67.5">1uF</text>
<text x="82.7" y="67.5">0.1uF</text>
<text x="93.6" y="67.5">0.01uF</text>
<text x="49.4" y="74.2">FB6</text>
<text x="225.3" y="73.5">C66</text>
<text x="225.3" y="76.6">1uF</text>
<text x="234.4" y="73.5">C51</text>
<text x="234.4" y="76.6">0.01uF</text>
<text x="243.6" y="73.5">C53</text>
<text x="243.6" y="76.6">1uF</text>
<text x="252.7" y="73.5">C44</text>
<text x="252.7" y="76.6">0.01uF</text>
<text x="261.9" y="73.5">C40</text>
<text x="261.9" y="76.6">1uF</text>
<text x="49.4" y="83.5">BLM18AG601SN1D</text>
<text x="66.6" y="82.6">C7</text>
<text x="82.7" y="82.6">C61</text>
<text x="93.6" y="82.6">C54</text>
<text x="32.9" y="88.9">L4</text>
<text x="66.6" y="85.7">10uF</text>
<text x="82.7" y="85.7">0.1uF</text>
<text x="93.6" y="85.7">1000pF</text>
<text x="225.3" y="87.6">0.01uF</text>
<text x="226.8" y="84.3">C52</text>
<text x="234.4" y="84.5">C45</text>
<text x="234.4" y="87.6">1uF</text>
<text x="243.6" y="84.5">C41</text>
<text x="243.6" y="87.6">0.01uF</text>
<text x="252.7" y="84.5">C50</text>
<text x="252.7" y="87.6">1uF</text>
<text x="261.9" y="84.5">C60</text>
<text x="261.9" y="87.6">0.01uF</text>
<text x="29.3" y="95.3">BLM18AG601SN1D</text>
<text x="46.4" y="97.3">C13</text>
<text x="46.5" y="100.4">10uF</text>
<text x="62.5" y="97.3">C73</text>
<text x="62.5" y="100.4">0.1uF</text>
<text x="73.5" y="97.3">C58</text>
<text x="73.5" y="100.4">1000pF</text>
<text x="208.5" y="98.9">C16</text>
<text x="208.5" y="100.7">10uF</text>
<text x="216.2" y="99.1">C83</text>
<text x="225.3" y="99.1">C42</text>
<text x="234.4" y="99.1">C46</text>
<text x="243.6" y="99.1">C48</text>
<text x="252.7" y="99.1">C39</text>
<text x="261.9" y="99.1">C43</text>
<text x="216.2" y="102.2">0.1uF</text>
<text x="225.3" y="102.2">0.1uF</text>
<text x="234.4" y="102.2">0.1uF</text>
<text x="243.6" y="102.2">0.1uF</text>
<text x="252.7" y="102.2">0.1uF</text>
<text x="261.9" y="102.2">0.1uF</text>
<text x="42.1" y="115.4">C79</text>
<text x="42.1" y="117.2">0.1uF</text>
<text x="201.9" y="119.2">C4</text>
<text x="216.2" y="119.2">C81</text>
<text x="225.3" y="119.2">C82</text>
<text x="234.4" y="119.2">C74</text>
<text x="243.6" y="119.2">C70</text>
<text x="201.9" y="122.3">10uF</text>
<text x="216.2" y="122.3">0.1uF</text>
<text x="225.3" y="122.3">0.1uF</text>
<text x="234.4" y="122.3">0.1uF</text>
<text x="243.6" y="122.3">0.1uF</text>
<text x="40.2" y="131.8">C88</text>
<text x="207" y="130.2">C64</text>
<text x="216.2" y="130.2">C65</text>
<text x="225.3" y="130.2">C63</text>
<text x="234.4" y="130.2">C59</text>
<text x="243.6" y="130.2">C38</text>
<text x="40.2" y="133.6">0.1uF</text>
<text x="207" y="133.3">0.1uF</text>
<text x="216.2" y="133.3">0.1uF</text>
<text x="225.3" y="133.3">0.1uF</text>
<text x="234.4" y="133.3">0.1uF</text>
<text x="243.6" y="133.3">0.1uF</text>
<text x="73.9" y="148.5">C15</text>
<text x="88.1" y="148.5">C87</text>
<text x="16.1" y="150.1">R45</text>
<text x="16.3" y="151.9">100K</text>
<text x="73.9" y="151.6">1uF</text>
<text x="88.1" y="151.6">0.1uF</text>
<text x="100.6" y="155.6">C89</text>
<text x="253.3" y="152.1">TP4</text>
<text x="100.6" y="157.4">0.1uF</text>
<text x="252.4" y="157.4">GND</text>
<text x="120.3" y="163.6">TMS320C5515</text>
<text x="129.9" y="166.6">FB1</text>
<text x="16.8" y="168.6">R43</text>
<text x="18.3" y="170.2">0</text>
<text x="26" y="168.6">R56</text>
<text x="27.4" y="170.2">0</text>
<text x="33.3" y="168.6">R58</text>
<text x="34.7" y="170.2">0</text>
<text x="40.6" y="168.6">R57</text>
<text x="42.1" y="170.2">0</text>
<text x="124.4" y="172.1">BLM18AG601SN1D</text>
</g>
<g font-size="1.6" fill="#f00">
<text x="191.3" y="42.2">AGND</text>
<text x="196" y="56.8">DSP_LDO_OUT</text>
<text x="183.2" y="64.2">LDO_EN</text>
<text x="183.3" y="60.5">RSV6</text>
<text x="68.7" y="73.3">AGND</text>
<text x="103.5" y="77">AGND</text>
<text x="68.7" y="91.6">AGND</text>
<text x="103.5" y="91.6">AGND</text>
<text x="48.6" y="106.2">AGND</text>
<text x="103.5" y="106.2">AGND</text>
<text x="91.8" y="117.2">USB_LDO_OUT</text>
<text x="95.4" y="135.5">PM_CTL</text>
<text x="95.4" y="133.6">POR_BGRST</text>
<text x="53.2" y="153.8">LDO_EN</text>
<text x="49.7" y="157.4">POR_BGRST</text>
<text x="53.6" y="161.1">PM_CTL</text>
<text x="85.2" y="159.3">AGND</text>
<text x="53.4" y="164.7">RSV6</text>
<text x="96.2" y="164.7">AGND</text>
<text x="105.3" y="166.6">AGND</text>
<text x="118.1" y="177.5">AGND</text>
</g>
<g font-size="1.3">
<text x="29.3" y="20.2">5</text>
<text x="84.1" y="20.2">4</text>
<text x="139" y="20.2">3</text>
<text x="193.8" y="20.2">2</text>
<text x="248.7" y="20.2">1</text>
<text x=".5" y="43.5">D</text>
<text x="276.6" y="43.5">D</text>
<text x=".5" y="87">C</text>
<text x="276.6" y="87">C</text>
<text x=".5" y="130.4">B</text>
<text x="276.6" y="130.4">B</text>
<text x=".5" y="173.8">A</text>
<text x="276.6" y="173.8">A</text>
<text x="29.3" y="195.7">5</text>
<text x="84.1" y="195.7">4</text>
<text x="139" y="195.7">3</text>
<text x="193.8" y="195.7">2</text>
<text x="248.7" y="195.7">1</text>
</g>
</svg>
